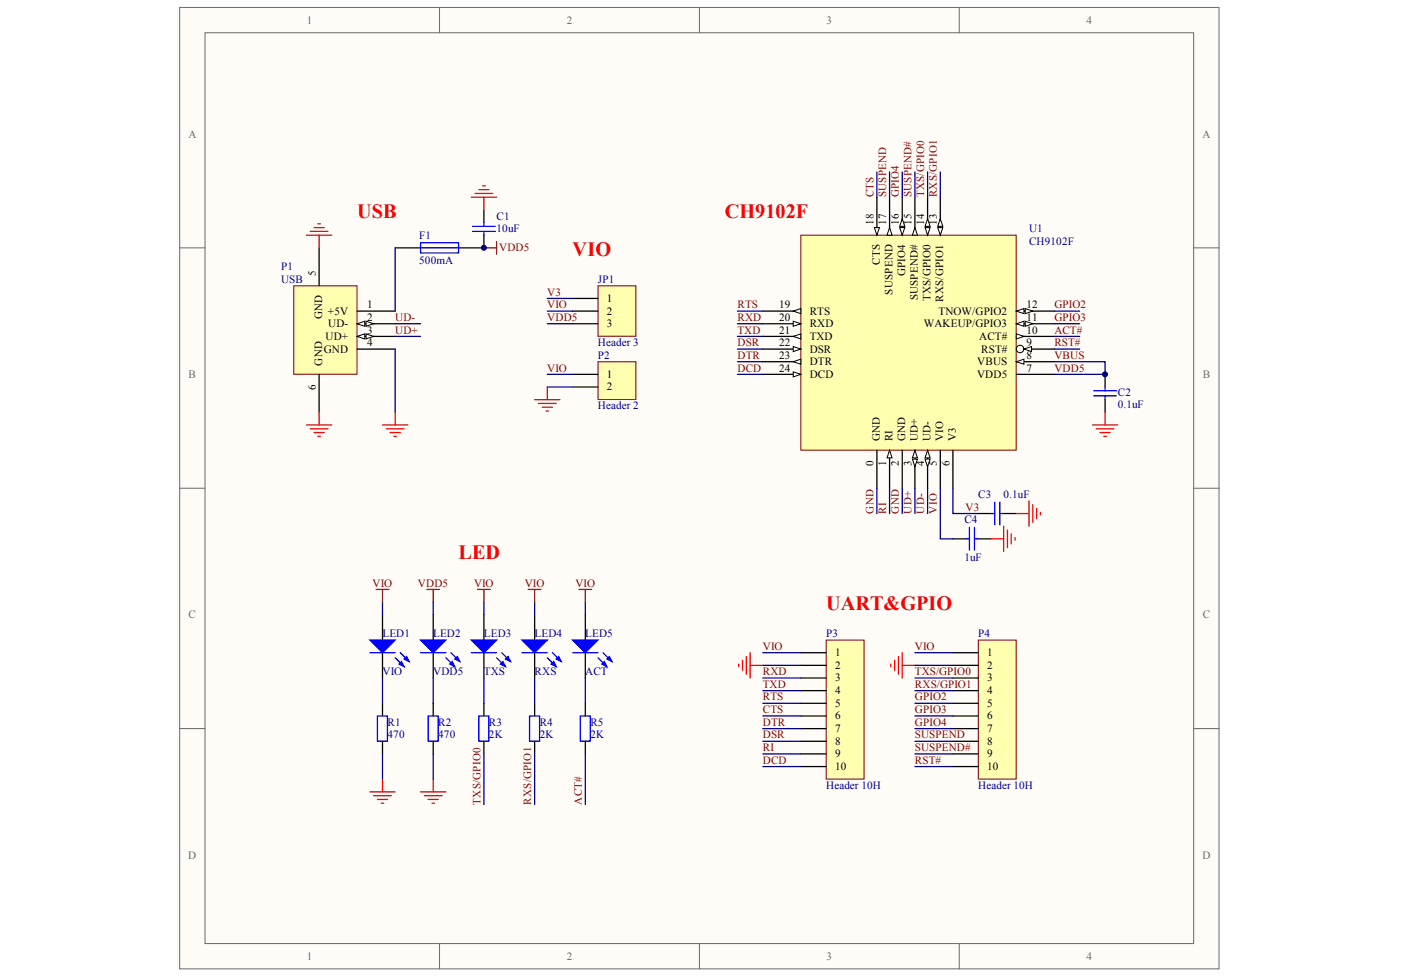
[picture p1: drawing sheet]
<svg xmlns="http://www.w3.org/2000/svg" width="289mm" height="202mm" viewBox="0 0 289 202" stroke-linecap="round" stroke-linejoin="round" font-family="sans-serif">
<g fill="#fffcf8" stroke="#696969" stroke-width=".21">
<path d="M37.1 1.5h214.3v198.3h-214.3z"/>
<path d="M42.3 6.8h203.9v187.8h-203.9z"/>
</g>
<path d="M90.6 1.5v5.3M144.2 1.5v5.3M197.8 1.5v5.3M37.1 51.1h5.2M246.2 51.1h5.2M37.1 100.7h5.2M246.2 100.7h5.2M37.1 150.3h5.2M246.2 150.3h5.2M90.6 194.7v5.2M144.2 194.7v5.2M197.8 194.7v5.2" fill="none" stroke="#696969" stroke-width=".21"/>
<path d="M60.6 59h13v18.2h-13z" fill="#ffffb0" stroke="#800000" stroke-width=".21"/>
<path d="M65.8 77.2v7.8M73.7 64.2h7.8M73.7 72h7.8M73.7 69.4h7.8" fill="none" stroke="#000" stroke-width=".26"/>
<g fill="#fffcf8" stroke="#000" stroke-width=".21">
<path d="M73.7 69.4l1.5-.5v1z"/>
<path d="M75.5 68.9l1.6 .5-1.6 .5z"/>
</g>
<path d="M73.7 66.8h7.8" fill="none" stroke="#000" stroke-width=".26"/>
<g fill="#fffcf8" stroke="#000" stroke-width=".21">
<path d="M73.7 66.8l1.5-.5v1z"/>
<path d="M75.5 66.3l1.6 .5-1.6 .5z"/>
</g>
<g fill="none" stroke="#000" stroke-width=".26">
<path d="M65.8 51.1v7.9M81.5 51.1h5.2M99.8 43.3v2.6M99.8 48.5v2.6h-5.2M78.9 126.8v5.2M78.9 134.6v5.3M89.3 126.8v5.2M89.3 134.6v5.3M99.8 126.8v5.2M99.8 134.6v5.3M110.3 126.8v5.2M110.3 134.6v5.3"/>
<path d="M78.9 145.1v2.6M78.9 152.9v2.6M89.3 145.1v2.6M89.3 152.9v2.6M99.8 145.1v2.6M99.8 152.9v2.6M110.3 145.1v2.6M110.3 152.9v2.6"/>
</g>
<g fill="none" stroke="#f00" stroke-width=".26">
<path d="M98 39.9h3.6M98.7 39.1h2.1M99.5 38.3h.6M63.2 48.5h5.2M64 47.7h3.6M64.8 46.9h2.1M65.5 46.2h.6M65.8 48.5v2.6M97.2 40.7h5.2M99.8 40.7v2.6M112.9 79.8v2.6M63.2 87.7h5.2"/>
<path d="M64 88.4h3.6M64.8 89.2h2.1M65.5 90h.6M65.8 85v2.7M78.9 87.7h5.2M79.7 88.4h3.6M80.4 89.2h2.1M81.2 90h.6M81.5 85v2.7M110.3 82.4h5.2M111 83.2h3.7M111.8 84h2.1"/>
<path d="M112.6 84.8h.5M76.3 163.3h5.2M77.1 164.1h3.6M77.8 164.9h2.1M78.6 165.7h.5M78.9 160.7v2.6M86.7 163.3h5.3M87.5 164.1h3.7M88.3 164.9h2.1M89.1 165.7h.5M89.3 160.7v2.6"/>
</g>
<path d="M99.8 51.1h2.6M102.4 49.8v2.6M88 121.6h2.6M89.3 121.6v2.6" fill="none" stroke="#800000" stroke-width=".26"/>
<g fill="#00f" stroke="#00f" stroke-width=".26">
<path d="M86.7 132h5.3l-2.7 2.6z"/>
<path d="M92.7 137l.6-.5 .5 1z"/>
<path d="M93.8 135.9l.5-.5 .5 1.1z"/>
<path d="M97.2 132h5.2l-2.6 2.6z"/>
<path d="M103.2 137l.5-.5 .5 1z"/>
<path d="M104.2 135.9l.6-.5 .5 1.1z"/>
<path d="M107.6 132h5.3l-2.6 2.6z"/>
<path d="M113.7 137l.5-.5 .5 1z"/>
<path d="M114.7 135.9l.5-.5 .5 1.1z"/>
<path d="M76.3 132h5.2l-2.6 2.6z"/>
<path d="M82.3 137l.5-.5 .5 1z"/>
<path d="M83.3 135.9l.5-.5 .6 1.1z"/>
</g>
<g fill="none" stroke="#00f" stroke-width=".26">
<path d="M86.7 50.1h7.9v2.1h-7.9zM86.7 51.1h7.9M97.4 46.7h4.7M97.4 47.7h4.7M99.8 45.9v.8M99.8 47.7v.8M76.3 134.6h5.2M81.5 135.7l1.8 1.8M82.5 134.6l1.9 1.9M86.7 134.6h5.3M92 135.7l1.8 1.8M93 134.6l1.8 1.9"/>
<path d="M97.2 134.6h5.2M102.4 135.7l1.8 1.8M103.5 134.6l1.8 1.9M107.6 134.6h5.3M112.9 135.7l1.8 1.8M113.9 134.6l1.8 1.9M77.8 147.7h2.1v5.2h-2.1zM88.3 147.7h2.1v5.2h-2.1zM98.7 147.7h2.1v5.2h-2.1zM109.2 147.7h2.1v5.2h-2.1z"/>
</g>
<g fill="none" stroke="#000080" stroke-width=".26">
<path d="M186.1 35.5v5.2M81.5 51.1v13.1M81.5 66.8h5.2M81.5 69.4h5.2M81.5 72v13M78.9 124.2v2.6M78.9 139.9v5.2M89.3 124.2v2.6M89.3 139.9v5.2M99.8 124.2v2.6M99.8 139.9v5.2M110.3 124.2v2.6"/>
<path d="M110.3 139.9v5.2M78.9 155.5v5.2M89.3 155.5v5.2M99.8 155.5v10.4M110.3 155.5v10.4"/>
</g>
<path d="M123.3 74.6h7.8v7.8h-7.8z" fill="#ffffb0" stroke="#800000" stroke-width=".21"/>
<path d="M118.1 77.2h5.2M118.1 79.8h5.2" fill="none" stroke="#000" stroke-width=".26"/>
<path d="M123.3 59h7.8v10.4h-7.8z" fill="#ffffb0" stroke="#800000" stroke-width=".21"/>
<path d="M118.1 61.6h5.2M118.1 64.2h5.2M118.1 66.8h5.2" fill="none" stroke="#000" stroke-width=".26"/>
<path d="M112.9 61.6h5.2M112.9 64.2h5.2M112.9 79.8h5.2M112.9 77.2h5.2M112.9 66.8h5.2M152.1 64.2h5.2" fill="none" stroke="#000080" stroke-width=".26"/>
<path d="M77.6 121.6h2.6M78.9 121.6v2.6M98.5 121.6h2.6M99.8 121.6v2.6M108.9 121.6h2.7M110.3 121.6v2.6" fill="none" stroke="#800000" stroke-width=".26"/>
<path d="M165.2 48.5h44.4v44.4h-44.4z" fill="#ffffb0" stroke="#800000" stroke-width=".21"/>
<path d="M157.3 69.4h7.9" fill="none" stroke="#000" stroke-width=".26"/>
<path d="M163.6 69.4l1.6-.5v1z" fill="#fffcf8" stroke="#000" stroke-width=".21"/>
<path d="M186.1 92.9v7.8M188.7 92.9v7.8" fill="none" stroke="#000" stroke-width=".26"/>
<g fill="#fffcf8" stroke="#000" stroke-width=".21">
<path d="M188.7 92.9l.5 1.5h-1z"/>
<path d="M188.2 94.7h1l-.5 1.6z"/>
</g>
<path d="M191.3 92.9v7.8" fill="none" stroke="#000" stroke-width=".26"/>
<g fill="#fffcf8" stroke="#000" stroke-width=".21">
<path d="M191.3 92.9l.5 1.5h-1z"/>
<path d="M190.8 94.7h1l-.5 1.6z"/>
</g>
<path d="M157.3 72h7.9M180.8 92.9v7.8" fill="none" stroke="#000" stroke-width=".26"/>
<path d="M163.6 71.5l1.6 .5-1.6 .5z" fill="#fffcf8" stroke="#000" stroke-width=".21"/>
<path d="M183.5 92.9v7.8" fill="none" stroke="#000" stroke-width=".26"/>
<path d="M183.5 92.9l.5 1.5h-1.1z" fill="#fffcf8" stroke="#000" stroke-width=".21"/>
<path d="M183.5 40.7v7.8" fill="none" stroke="#000" stroke-width=".26"/>
<path d="M183.5 46.9l.5 1.6h-1.1z" fill="#fffcf8" stroke="#000" stroke-width=".21"/>
<path d="M186.1 40.7v7.8" fill="none" stroke="#000" stroke-width=".26"/>
<g fill="#fffcf8" stroke="#000" stroke-width=".21">
<path d="M185.5 46.9h1.1l-.5 1.6z"/>
<path d="M186.1 45.1l.5 1.6h-1.1z"/>
</g>
<path d="M209.6 64.2h7.8" fill="none" stroke="#000" stroke-width=".26"/>
<g fill="#fffcf8" stroke="#000" stroke-width=".21">
<path d="M209.6 64.2l1.6-.6v1.1z"/>
<path d="M211.4 63.6l1.6 .6-1.6 .5z"/>
</g>
<path d="M209.6 66.8h7.8" fill="none" stroke="#000" stroke-width=".26"/>
<g fill="#fffcf8" stroke="#000" stroke-width=".21">
<path d="M209.6 66.8l1.6-.5v1z"/>
<path d="M211.4 66.3l1.6 .5-1.6 .5z"/>
</g>
<path d="M209.6 69.4h7.8" fill="none" stroke="#000" stroke-width=".26"/>
<path d="M209.6 68.9l1.6 .5-1.6 .5z" fill="#fffcf8" stroke="#000" stroke-width=".21"/>
<path d="M209.6 72h7.8" fill="none" stroke="#000" stroke-width=".26"/>
<circle cx="210.4" cy="72" r=".77" fill="#fffcf8" stroke="#000" stroke-width=".21"/>
<path d="M211.2 72l1.5-.5v1z" fill="#fffcf8" stroke="#000" stroke-width=".21"/>
<path d="M180.8 40.7v7.8" fill="none" stroke="#000" stroke-width=".26"/>
<path d="M180.3 46.9h1.1l-.6 1.6z" fill="#fffcf8" stroke="#000" stroke-width=".21"/>
<path d="M157.3 64.2h7.9" fill="none" stroke="#000" stroke-width=".26"/>
<path d="M163.6 64.2l1.6-.6v1.1z" fill="#fffcf8" stroke="#000" stroke-width=".21"/>
<path d="M188.7 40.7v7.8" fill="none" stroke="#000" stroke-width=".26"/>
<path d="M188.7 46.9l.5 1.6h-1z" fill="#fffcf8" stroke="#000" stroke-width=".21"/>
<path d="M157.3 66.8h7.9" fill="none" stroke="#000" stroke-width=".26"/>
<path d="M163.6 66.3l1.6 .5-1.6 .5z" fill="#fffcf8" stroke="#000" stroke-width=".21"/>
<path d="M209.6 77.2h7.8M209.6 74.6h7.8M193.9 92.9v7.8M196.5 92.9v7.8" fill="none" stroke="#000" stroke-width=".26"/>
<path d="M209.6 74.6l1.6-.5v1z" fill="#fffcf8" stroke="#000" stroke-width=".21"/>
<path d="M193.9 40.7v7.8" fill="none" stroke="#000" stroke-width=".26"/>
<g fill="#fffcf8" stroke="#000" stroke-width=".21">
<path d="M193.4 46.9h1l-.5 1.6z"/>
<path d="M193.9 45.1l.5 1.6h-1z"/>
</g>
<path d="M191.3 40.7v7.8" fill="none" stroke="#000" stroke-width=".26"/>
<g fill="#fffcf8" stroke="#000" stroke-width=".21">
<path d="M190.8 46.9h1l-.5 1.6z"/>
<path d="M191.3 45.1l.5 1.6h-1z"/>
</g>
<path d="M157.3 74.6h7.9" fill="none" stroke="#000" stroke-width=".26"/>
<path d="M163.6 74.6l1.6-.5v1z" fill="#fffcf8" stroke="#000" stroke-width=".21"/>
<path d="M157.3 77.2h7.9" fill="none" stroke="#000" stroke-width=".26"/>
<path d="M163.6 76.7l1.6 .5-1.6 .5z" fill="#fffcf8" stroke="#000" stroke-width=".21"/>
<g fill="none" stroke="#000080" stroke-width=".26">
<path d="M183.5 35.5v5.2M188.7 35.5v5.2M191.3 35.5v5.2M152.1 66.8h5.2M152.1 69.4h5.2M152.1 72h5.2M152.1 74.6h5.2M217.4 66.8h5.3M217.4 69.4h5.3M217.4 64.2h5.3M120.7 124.2v2.6M120.7 139.9v5.2"/>
<path d="M120.7 155.5v10.4"/>
</g>
<path d="M120.7 126.8v5.2M120.7 134.6v5.3M120.7 145.1v2.6M120.7 152.9v2.6" fill="none" stroke="#000" stroke-width=".26"/>
<g fill="#00f" stroke="#00f" stroke-width=".26">
<path d="M118.1 132h5.2l-2.6 2.6z"/>
<path d="M124.1 137l.5-.5 .6 1z"/>
<path d="M125.2 135.9l.5-.5 .5 1.1z"/>
</g>
<path d="M118.1 134.6h5.2M123.3 135.7l1.9 1.8M124.4 134.6l1.8 1.9M119.7 147.7h2v5.2h-2z" fill="none" stroke="#00f" stroke-width=".26"/>
<path d="M119.4 121.6h2.6M120.7 121.6v2.6" fill="none" stroke="#800000" stroke-width=".26"/>
<path d="M170.4 132h7.8v28.7h-7.8z" fill="#ffffb0" stroke="#800000" stroke-width=".21"/>
<g fill="none" stroke="#000" stroke-width=".26">
<path d="M227.9 77.2v2.6M227.9 82.4v2.6M196.5 111.1h2.6M201.8 105.9h2.6M201.8 111.1h2.6M207 105.9h2.6M165.2 134.6h5.2M165.2 137.2h5.2M165.2 139.9h5.2M165.2 142.5h5.2M165.2 145.1h5.2M165.2 147.7h5.2"/>
<path d="M165.2 150.3h5.2M165.2 152.9h5.2M165.2 155.5h5.2M165.2 158.1h5.2"/>
</g>
<g fill="none" stroke="#f00" stroke-width=".26">
<path d="M225.3 87.7h5.2M226.1 88.4h3.6M226.8 89.2h2.1M227.6 90h.6M227.9 85v2.7M204.4 111.1h2.6M207 108.5v5.3M207.8 109.3v3.7M208.5 110.1v2.1M209.3 110.9v.5M209.6 105.9h2.6M212.2 103.3v5.2"/>
<path d="M213 104.1v3.7M213.8 104.9v2.1M214.6 105.7v.5M152.3 137v.5M153.1 136.2v2.1M153.9 135.4v3.7M154.7 134.6v5.3M154.7 137.2h2.6"/>
</g>
<g fill="none" stroke="#000080" stroke-width=".26">
<path d="M180.8 35.5v5.2M193.9 35.5v5.2M152.1 77.2h5.2M217.4 74.6h10.5v2.6h-10.5M217.4 72h5.3M180.8 100.7v5.2M183.5 100.7v5.2M186.1 100.7v5.2M188.7 100.7v5.2M191.3 100.7v5.2M193.9 100.7v10.4h2.6M196.5 100.7v5.2h5.3"/>
<path d="M157.3 137.2h7.9M157.3 139.9h7.9M157.3 134.6h7.9M157.3 142.5h7.9M157.3 158.1h7.9M157.3 145.1h7.9M157.3 147.7h7.9M157.3 150.3h7.9M157.3 152.9h7.9M157.3 155.5h7.9"/>
</g>
<path d="M227.9 79.8v.8M225.5 81.7h4.7M225.5 80.6h4.7M227.9 81.7v.7M199.1 111.1h.8M199.9 108.8v4.7M201 111.1h.8M201 108.8v4.7M204.4 105.9h.8M205.2 103.6v4.7M206.2 105.9h.8M206.2 103.6v4.7" fill="none" stroke="#00f" stroke-width=".26"/>
<path d="M201.8 132h7.8v28.7h-7.8z" fill="#ffffb0" stroke="#800000" stroke-width=".21"/>
<path d="M196.5 134.6h5.3M196.5 137.2h5.3M196.5 139.9h5.3M196.5 142.5h5.3M196.5 145.1h5.3M196.5 147.7h5.3M196.5 150.3h5.3M196.5 152.9h5.3M196.5 155.5h5.3M196.5 158.1h5.3" fill="none" stroke="#000" stroke-width=".26"/>
<path d="M183.7 137v.5M184.5 136.2v2.1M185.3 135.4v3.7M186.1 134.6v5.3M186.1 137.2h2.6" fill="none" stroke="#f00" stroke-width=".26"/>
<path d="M188.7 137.2h7.8M188.7 139.9h7.8M188.7 134.6h7.8M188.7 142.5h7.8M188.7 145.1h7.8M188.7 147.7h7.8M188.7 150.3h7.8M188.7 152.9h7.8M188.7 155.5h7.8M188.7 158.1h7.8" fill="none" stroke="#000080" stroke-width=".26"/>
<g fill="#000080" stroke="#000080" stroke-width=".21">
<circle cx="99.8" cy="51.1" r=".51"/>
<circle cx="227.9" cy="77.2" r=".51"/>
</g>
<g font-size="4.2" fill="#f00">
<text x="73.7" y="44.9">USB</text>
<text x="149.5" y="44.9">CH9102F</text>
<text x="118.1" y="52.8">VIO</text>
<text x="94.6" y="115.4">LED</text>
<text x="170.4" y="125.8">UART&amp;GPIO</text>
</g>
<g font-size="2.3" fill="#696969">
<text x="63.3" y="4.9">1</text>
<text x="116.9" y="4.9">2</text>
<text x="170.5" y="4.9">3</text>
<text x="224.1" y="4.9">4</text>
<text x="38.9" y="28.4">A</text>
<text x="248" y="28.4">A</text>
<text x="38.9" y="78">B</text>
<text x="248" y="78">B</text>
<text x="38.9" y="127.5">C</text>
<text x="248" y="127.5">C</text>
<text x="38.8" y="177.1">D</text>
<text x="248" y="177.1">D</text>
<text x="63.3" y="198">1</text>
<text x="116.9" y="198">2</text>
<text x="170.5" y="198">3</text>
<text x="224.1" y="198">4</text>
</g>
<g font-size="2.3" fill="#800000">
<text x="180.1" y="40.7" transform="rotate(-90 180.1 40.7)">CTS</text>
<text x="182.8" y="40.7" transform="rotate(-90 182.8 40.7)">SUSPEND</text>
<text x="185.4" y="40.7" transform="rotate(-90 185.4 40.7)">GPIO4</text>
<text x="188" y="40.7" transform="rotate(-90 188 40.7)">SUSPEND#</text>
<text x="190.6" y="40.7" transform="rotate(-90 190.6 40.7)">TXS/GPIO0</text>
<text x="193.2" y="40.7" transform="rotate(-90 193.2 40.7)">RXS/GPIO1</text>
<text x="102.9" y="51.8">VDD5</text>
<text x="112.9" y="61">V3</text>
<text x="112.9" y="63.6">VIO</text>
<text x="152.1" y="63.6">RTS</text>
<text x="217.4" y="63.6">GPIO2</text>
<text x="81.5" y="68.8">UD+</text>
<text x="81.5" y="66.2">UD-</text>
<text x="112.9" y="66.2">VDD5</text>
<text x="152.1" y="66.2">RXD</text>
<text x="152.1" y="68.8">TXD</text>
<text x="152.1" y="71.4">DSR</text>
<text x="217.4" y="68.8">ACT#</text>
<text x="217.4" y="71.4">RST#</text>
<text x="217.4" y="66.2">GPIO3</text>
<text x="112.9" y="76.6">VIO</text>
<text x="152.1" y="74">DTR</text>
<text x="152.1" y="76.6">DCD</text>
<text x="217.4" y="74">VBUS</text>
<text x="217.4" y="76.6">VDD5</text>
<text x="180.1" y="105.9" transform="rotate(-90 180.1 105.9)">GND</text>
<text x="182.8" y="105.9" transform="rotate(-90 182.8 105.9)">RI</text>
<text x="185.4" y="105.9" transform="rotate(-90 185.4 105.9)">GND</text>
<text x="188" y="105.9" transform="rotate(-90 188 105.9)">UD+</text>
<text x="190.6" y="105.9" transform="rotate(-90 190.6 105.9)">UD-</text>
<text x="193.2" y="105.9" transform="rotate(-90 193.2 105.9)">VIO</text>
<text x="199.1" y="105.3">V3</text>
<text x="76.8" y="121">VIO</text>
<text x="86.2" y="121">VDD5</text>
<text x="97.8" y="121">VIO</text>
<text x="108.2" y="121">VIO</text>
<text x="118.7" y="121">VIO</text>
<text x="157.3" y="134">VIO</text>
<text x="188.7" y="134">VIO</text>
<text x="157.3" y="139.3">RXD</text>
<text x="157.3" y="141.9">TXD</text>
<text x="188.7" y="139.3">TXS/GPIO0</text>
<text x="188.7" y="141.9">RXS/GPIO1</text>
<text x="157.3" y="144.5">RTS</text>
<text x="157.3" y="147.1">CTS</text>
<text x="157.3" y="149.7">DTR</text>
<text x="188.7" y="144.5">GPIO2</text>
<text x="188.7" y="147.1">GPIO3</text>
<text x="188.7" y="149.7">GPIO4</text>
<text x="157.3" y="152.3">DSR</text>
<text x="157.3" y="154.9">RI</text>
<text x="188.7" y="152.3">SUSPEND</text>
<text x="188.7" y="154.9">SUSPEND#</text>
<text x="157.3" y="157.5">DCD</text>
<text x="188.7" y="157.5">RST#</text>
<text x="99.1" y="165.9" transform="rotate(-90 99.1 165.9)">TXS/GPIO0</text>
<text x="109.6" y="165.9" transform="rotate(-90 109.6 165.9)">RXS/GPIO1</text>
<text x="120" y="165.9" transform="rotate(-90 120 165.9)">ACT#</text>
</g>
<g font-size="2.3" fill="#000080">
<text x="102.4" y="45.3">C1</text>
<text x="102.4" y="47.9">10uF</text>
<text x="212.2" y="47.9">U1</text>
<text x="86.5" y="49.2">F1</text>
<text x="212.2" y="50.5">CH9102F</text>
<text x="58" y="55.8">P1</text>
<text x="58" y="58.4">USB</text>
<text x="86.5" y="54.4">500mA</text>
<text x="123.3" y="58.4">JP1</text>
<text x="123.3" y="71.4">Header 3</text>
<text x="123.3" y="74">P2</text>
<text x="230.5" y="81.6">C2</text>
<text x="123.3" y="84.5">Header 2</text>
<text x="230.5" y="84.2">0.1uF</text>
<text x="198.9" y="107.9">C4</text>
<text x="201.8" y="102.7">C3</text>
<text x="207" y="102.7">0.1uF</text>
<text x="198.9" y="115.8">1uF</text>
<text x="78.9" y="131.4">LED1</text>
<text x="89.3" y="131.4">LED2</text>
<text x="99.8" y="131.4">LED3</text>
<text x="110.3" y="131.4">LED4</text>
<text x="120.7" y="131.4">LED5</text>
<text x="170.4" y="131.4">P3</text>
<text x="201.8" y="131.4">P4</text>
<text x="78.9" y="139.3">VIO</text>
<text x="89.3" y="139.3">VDD5</text>
<text x="99.8" y="139.3">TXS</text>
<text x="110.3" y="139.3">RXS</text>
<text x="120.7" y="139.3">ACT</text>
<text x="79.9" y="149.7">R1</text>
<text x="90.4" y="149.7">R2</text>
<text x="100.8" y="149.7">R3</text>
<text x="111.3" y="149.7">R4</text>
<text x="121.8" y="149.7">R5</text>
<text x="79.9" y="152.3">470</text>
<text x="90.4" y="152.3">470</text>
<text x="100.8" y="152.3">2K</text>
<text x="111.3" y="152.3">2K</text>
<text x="121.8" y="152.3">2K</text>
<text x="170.4" y="162.7">Header 10H</text>
<text x="201.8" y="162.7">Header 10H</text>
</g>
<g font-size="2.3">
<text x="180.1" y="46.4" transform="rotate(-90 180.1 46.4)">18</text>
<text x="182.8" y="46.4" transform="rotate(-90 182.8 46.4)">17</text>
<text x="185.4" y="46.4" transform="rotate(-90 185.4 46.4)">16</text>
<text x="188" y="46.4" transform="rotate(-90 188 46.4)">15</text>
<text x="190.6" y="46.4" transform="rotate(-90 190.6 46.4)">14</text>
<text x="193.2" y="46.4" transform="rotate(-90 193.2 46.4)">13</text>
<text x="65.1" y="56.9" transform="rotate(-90 65.1 56.9)">5</text>
<text x="181.4" y="54.6" transform="rotate(-90 181.4 54.6)">CTS</text>
<text x="186.7" y="57" transform="rotate(-90 186.7 57)">GPIO4</text>
<text x="66.4" y="65.9" transform="rotate(-90 66.4 65.9)">GND</text>
<text x="67.6" y="64.9">+5V</text>
<text x="75.7" y="63.6">1</text>
<text x="125.2" y="62.3">1</text>
<text x="125.2" y="64.9">2</text>
<text x="160.7" y="63.6">19</text>
<text x="167" y="64.9">RTS</text>
<text x="184.1" y="60.8" transform="rotate(-90 184.1 60.8)">SUSPEND</text>
<text x="189.3" y="62" transform="rotate(-90 189.3 62)">SUSPEND#</text>
<text x="191.9" y="62.1" transform="rotate(-90 191.9 62.1)">TXS/GPIO0</text>
<text x="193.5" y="64.9">TNOW/GPIO2</text>
<text x="194.5" y="62.3" transform="rotate(-90 194.5 62.3)">RXS/GPIO1</text>
<text x="211.7" y="63.6">12</text>
<text x="67.1" y="70.1">UD+</text>
<text x="67.7" y="67.5">UD-</text>
<text x="75.7" y="71.4">4</text>
<text x="75.7" y="68.8">3</text>
<text x="75.7" y="66.2">2</text>
<text x="125.2" y="67.5">3</text>
<text x="160.7" y="68.8">21</text>
<text x="160.7" y="71.4">22</text>
<text x="160.7" y="66.2">20</text>
<text x="167" y="70.1">TXD</text>
<text x="167" y="67.5">RXD</text>
<text x="190.5" y="67.5">WAKEUP/GPIO3</text>
<text x="202" y="70.1">ACT#</text>
<text x="211.7" y="66.2">11</text>
<text x="211.7" y="68.8">10</text>
<text x="211.7" y="71.4">9</text>
<text x="66.4" y="75.4" transform="rotate(-90 66.4 75.4)">GND</text>
<text x="66.8" y="72.7">GND</text>
<text x="125.2" y="77.9">1</text>
<text x="160.7" y="74">23</text>
<text x="160.7" y="76.6">24</text>
<text x="167" y="72.7">DSR</text>
<text x="167" y="75.3">DTR</text>
<text x="167" y="77.9">DCD</text>
<text x="201.5" y="77.9">VDD5</text>
<text x="201.5" y="75.3">VBUS</text>
<text x="202.4" y="72.7">RST#</text>
<text x="211.7" y="76.6">7</text>
<text x="211.7" y="74">8</text>
<text x="65.1" y="80.5" transform="rotate(-90 65.1 80.5)">6</text>
<text x="125.2" y="80.5">2</text>
<text x="181.4" y="91" transform="rotate(-90 181.4 91)">GND</text>
<text x="184.1" y="91" transform="rotate(-90 184.1 91)">RI</text>
<text x="186.7" y="91" transform="rotate(-90 186.7 91)">GND</text>
<text x="189.3" y="91" transform="rotate(-90 189.3 91)">UD+</text>
<text x="191.9" y="91" transform="rotate(-90 191.9 91)">UD-</text>
<text x="194.5" y="91" transform="rotate(-90 194.5 91)">VIO</text>
<text x="197.1" y="91" transform="rotate(-90 197.1 91)">V3</text>
<text x="180.1" y="96.1" transform="rotate(-90 180.1 96.1)">0</text>
<text x="182.8" y="96.1" transform="rotate(-90 182.8 96.1)">1</text>
<text x="185.4" y="96.1" transform="rotate(-90 185.4 96.1)">2</text>
<text x="188" y="96.1" transform="rotate(-90 188 96.1)">3</text>
<text x="190.6" y="96.1" transform="rotate(-90 190.6 96.1)">4</text>
<text x="193.2" y="96.1" transform="rotate(-90 193.2 96.1)">5</text>
<text x="195.8" y="96.1" transform="rotate(-90 195.8 96.1)">6</text>
<text x="172.2" y="135.3">1</text>
<text x="172.2" y="138">2</text>
<text x="203.6" y="135.3">1</text>
<text x="203.6" y="138">2</text>
<text x="172.2" y="140.6">3</text>
<text x="172.2" y="143.2">4</text>
<text x="203.6" y="140.6">3</text>
<text x="203.6" y="143.2">4</text>
<text x="172.2" y="145.8">5</text>
<text x="172.2" y="148.4">6</text>
<text x="203.6" y="145.8">5</text>
<text x="203.6" y="148.4">6</text>
<text x="172.2" y="151">7</text>
<text x="172.2" y="153.6">8</text>
<text x="203.6" y="151">7</text>
<text x="203.6" y="153.6">8</text>
<text x="172.2" y="156.2">9</text>
<text x="172.2" y="158.8">10</text>
<text x="203.6" y="156.2">9</text>
<text x="203.6" y="158.8">10</text>
</g>
</svg>
